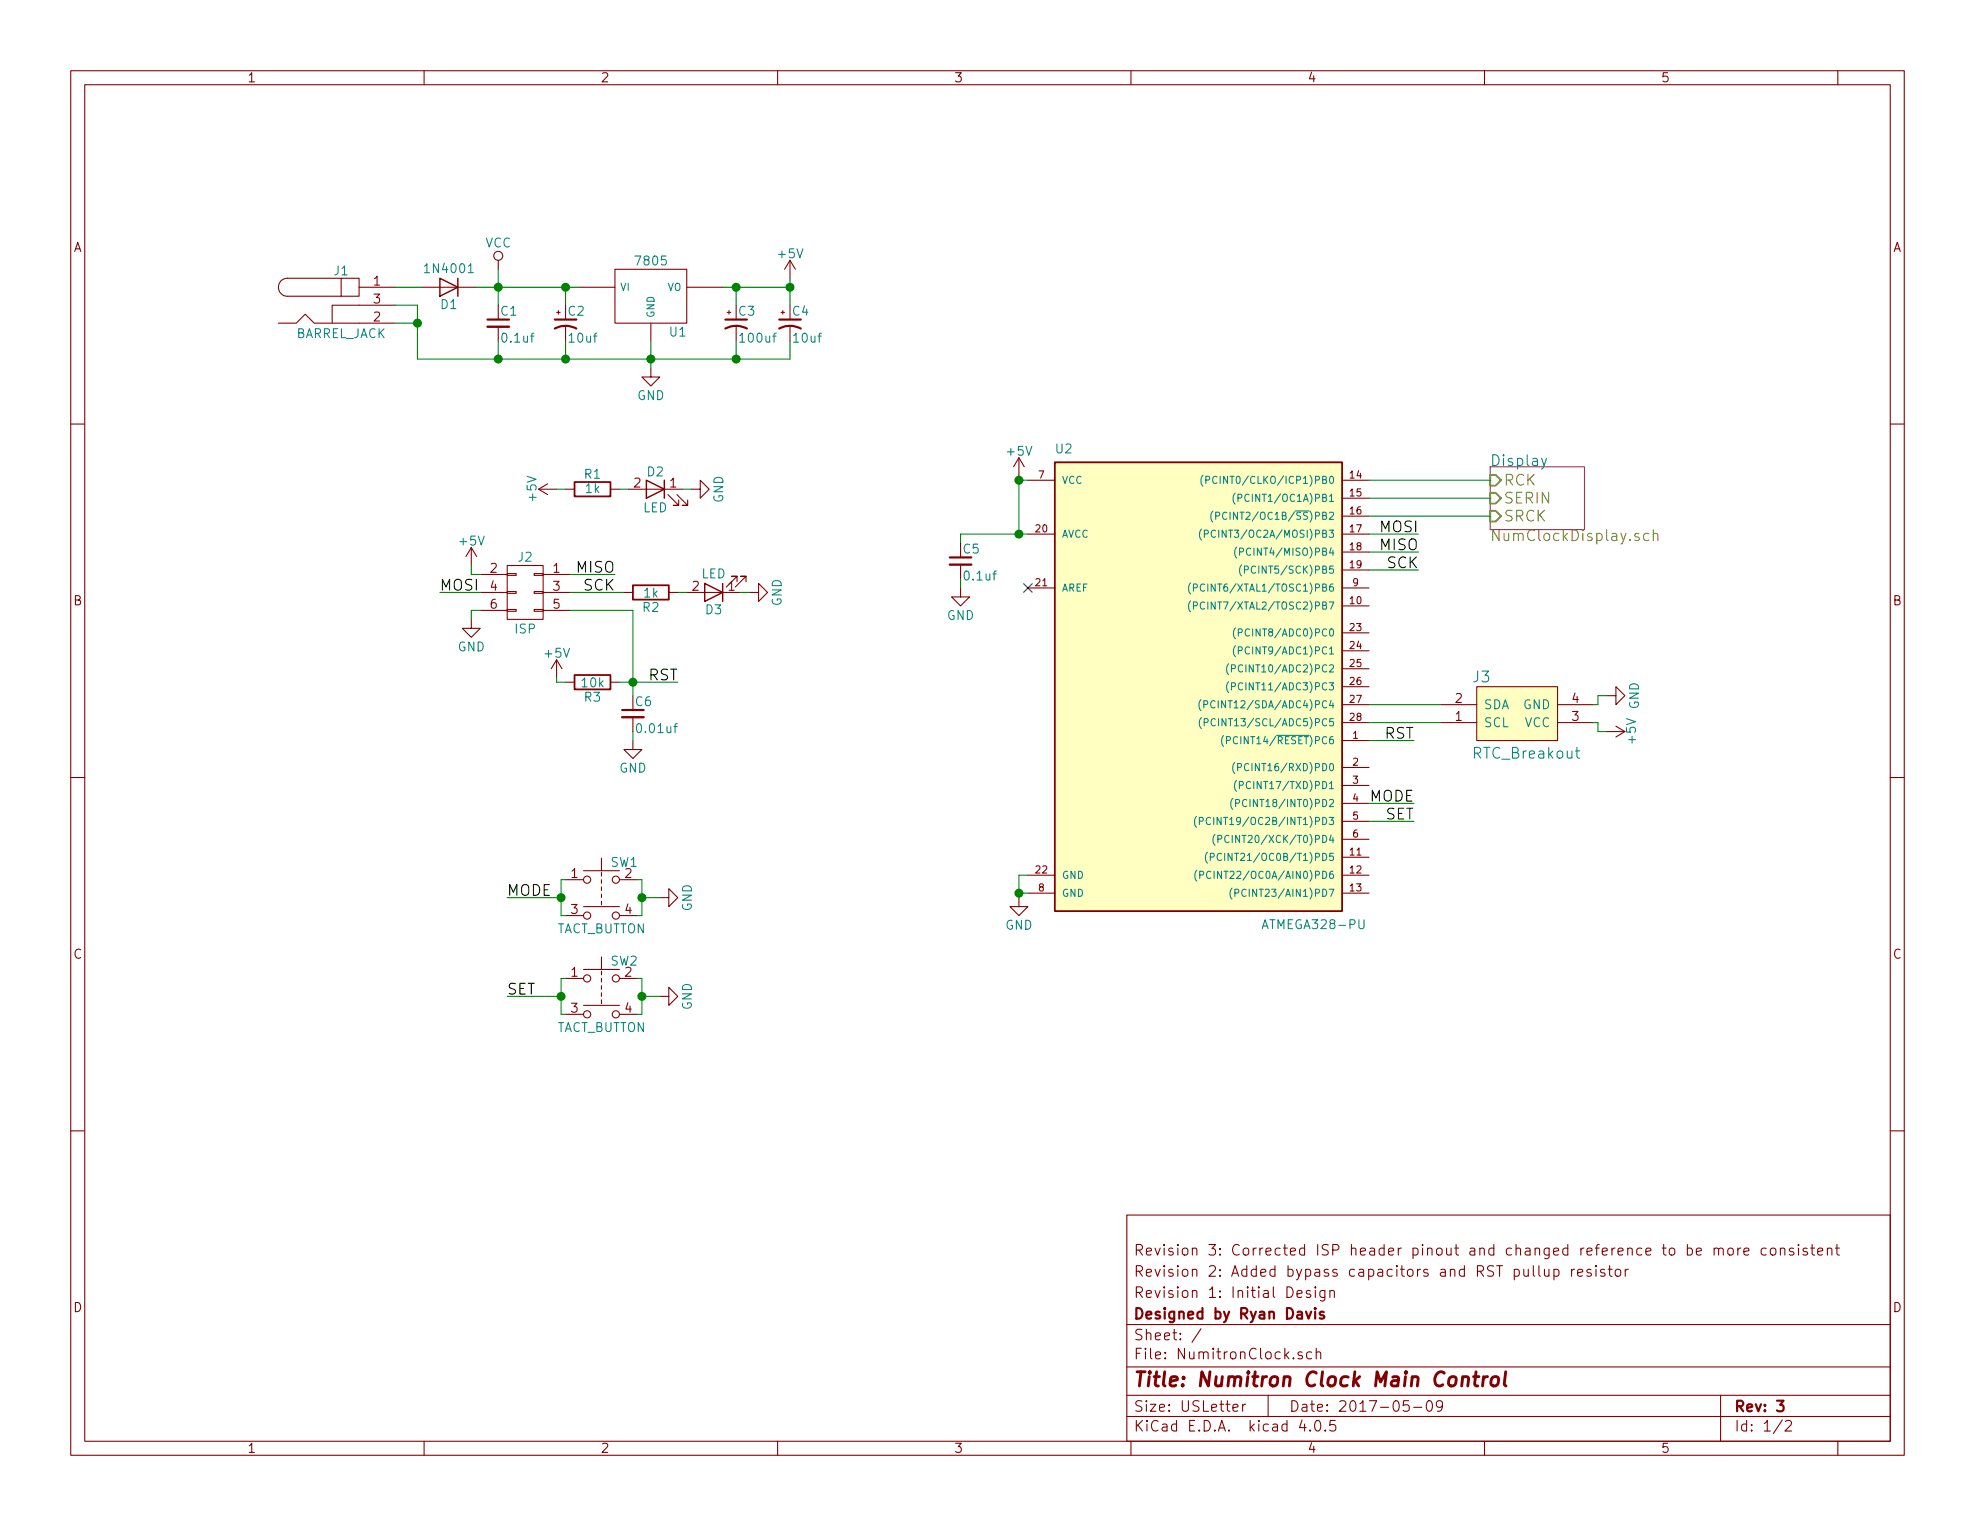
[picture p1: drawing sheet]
<svg xmlns="http://www.w3.org/2000/svg" width="279mm" height="216mm" viewBox="0 0 279 216" stroke-linecap="round" stroke-linejoin="round" font-family="sans-serif">
<g fill="none" stroke="#840000" stroke-width=".15">
<path d="M10 10h259.4v195.9h-259.4zM12 12h255.4v191.9h-255.4zM60 10v2M110 10v2M160 10v2M210 10v2M260 10v2M48.3 39.4h2.5v2.5h-2.5zM48.3 39.4h-7.7a1.27 1.27 0 0 0-1.2 1.2 1.27 1.27 0 0 0 1.2 1.3h7.7M70.5 36.8v1.3M87 38.1h10.2v7.6h-10.2zM111.8 36.8l-.8 1.3"/>
<path d="M111.8 36.8v2.6M111.8 36.8l.7 1.3M10 60h2M39.4 45.7h2.5l1.3-1.2 1.2 1.2h11.5M50.8 40.6h5.1M55.9 43.2h-8.9v2.5M59.7 40.6h7.6M70.5 46.2v2.1M78.7 44.2h.5M79 43.9v.6M80 46.2v2.1M81.9 40.6h5.1"/>
<path d="M92.1 52.1v1.2h1.2l-1.2 1.3-1.3-1.3h1.3M92.1 45.7v2.6M97.2 40.6h5M102.9 44.2h.5M103.1 43.9v.6M104.1 46.2v2.1M110.5 44.2h.5M110.7 43.9v.6M111.8 46.2v2.1M267.4 60h2M66.7 77.5l-.8 1.2M66.7 77.5v2.5"/>
<path d="M66.7 77.5l.7 1.2M76.2 69.2h2.5M76.2 69.2l1.3 .8M77.5 68.5l-1.3 .7M80 69.2h1.3M86.4 69.2h1.2M88.9 69.2h7.6M94.5 70l1.5 1.5h-.8h.8v-.8M95.8 70l1.5 1.5h-.8h.8v-.8M97.8 69.2h1.3v1.3l1.2-1.3-1.2-1.3v1.3M135.9 79.9v2M144.1 64.8l-.7 1.2"/>
<path d="M144.1 64.8v2.5M144.1 64.8l.8 1.2M145.4 67.9h3.8M145.4 75.6h3.8M189.9 67.9h3.8M189.9 75.6h3.8M189.9 70.5h3.8M189.9 73h3.8M189.9 78.1h3.8M66.7 87.6v1.3h1.2l-1.2 1.3-1.3-1.3h1.3M67.9 81.3h3.9M67.9 83.8h3.9"/>
<path d="M67.9 86.4h3.9M71.8 80h5v7.6h-5zM71.8 86.2h1.2v.3h-1.2zM71.8 83.7h1.2v.2h-1.2zM71.8 81.2h1.2v.2h-1.2zM75.6 86.2h1.2v.3h-1.2zM75.6 83.7h1.2v.2h-1.2zM75.6 81.2h1.2v.2h-1.2zM76.8 81.3h3.8M76.8 83.8h3.8M76.8 86.4h3.8M78.7 93.3l-.7 1.3"/>
<path d="M78.7 93.3v2.6M78.7 93.3l.8 1.3M80 96.5h1.3M86.4 96.5h1.2M88.3 83.8h1.2M94.6 83.8h1.3M97.2 83.8h7.6M104.3 82.3v-.8h-.8h.8l-1.6 1.6M105.5 82.3v-.8h-.7h.7l-1.5 1.6M106 83.8h1.3v-1.2l1.3 1.2-1.3 1.3v-1.3M135.9 83.2v1.3h1.3l-1.3 1.2-1.3-1.2h1.3M145.4 83.2h3.8"/>
<path d="M189.9 83.2h3.8M189.9 85.7h3.8M189.9 89.5h3.8M189.9 92.1h3.8M189.9 94.6h3.8M189.9 97.2h3.8M189.9 99.7h3.8M189.9 80.6h3.8M203.8 99.7h5.1M208.9 97.2h11.4v7.6h-11.4zM220.3 99.7h5.1M227.3 98.4h1.3v-1.2l1.3 1.2-1.3 1.3v-1.3"/>
<path d="M10 110h2M89.5 104.8v1.2h1.3l-1.3 1.3-1.2-1.3h1.2M89.5 101.5v2M189.9 104.8h3.8M189.9 108.6h3.8M189.9 111.1h3.8M189.9 113.7h3.8M189.9 116.2h3.8M189.9 118.7h3.8M189.9 102.2h3.8M203.8 102.2h5.1M220.3 102.2h5.1"/>
<path d="M227.3 103.5h2.6M228.6 102.7l1.3 .8M229.9 103.5l-1.3 .8M267.4 110h2M80 124.5h2.5M80 129.5h2.5M80 138.4h2.5M82.5 128.3h5.1M82.5 123.2h5.1M82.5 137.2h5.1M85.1 121.4v1.8M85.1 123.4v.6"/>
<path d="M85.1 124.5v.5M85.1 125.5v.5M85.1 126.5v.5M85.1 127.5v.5M85.1 135.4v1.8M85.1 137.4v.5M85.1 138.4v.5M85.1 139.4v.6M87.6 124.5h2.6M87.6 129.5h2.6M87.6 138.4h2.6M93.3 127h1.3v-1.3l1.3 1.3-1.3 1.3v-1.3"/>
<path d="M144.1 127v1.3h1.3l-1.3 1.2-1.2-1.2h1.2M145.4 126.4h3.8M145.4 123.8h3.8M189.9 126.4h3.8M189.9 121.3h3.8M189.9 123.8h3.8M10 160h2M80 143.5h2.5M82.5 142.2h5.1M85.1 140.5v.5M85.1 141.5v.5M87.6 143.5h2.6"/>
<path d="M93.3 141h1.3v-1.3l1.3 1.3-1.3 1.2v-1.2M267.4 160h2M159.4 171.9h108v32h-108zM217.7 179.1v1.3l.2 .2M218.5 179.6l.1 .9a.4 .4 0 0 0 .5-.1M219.1 179.6v1M219.8 179.7a.48 .48 0 0 1 .7 0v.2v.5a.48 .48 0 0 1-.7 .1M219.8 179.6v1.5M222.3 179.6v1M222.8 179.6l-.3 .1-.2 .2M225.1 179.7a.37 .37 0 0 0-.6 .1v.1a.54 .54 0 0 0 .6 .2v.2v.2l-.2 .1-.4-.1M225.8 179.1h-.1l.1 .1 .1-.1h-.1v.1"/>
<path d="M225.8 179.6v1M227 179.7a.37 .37 0 0 0-.6 .1v.1a.54 .54 0 0 0 .6 .2l.1 .2-.1 .2-.2 .1-.4-.1M227.5 179.6h.6M227.7 179.1v1.3l.2 .2h.2M228.6 179.7a.41 .41 0 0 1 .7 .2v.4a.41 .41 0 0 1-.4 .3 .41 .41 0 0 1-.4-.3zM229.9 179.6v1M230.4 179.6l-.3 .1-.2 .2M242.5 176.7a.38 .38 0 0 1 .6 .1v.8M242.5 176.6v1M243.1 176.8a.36 .36 0 0 1 .4-.2 .36 .36 0 0 1 .3 .2v.8M244.5 176.7a.41 .41 0 0 1 .7 .2v.4a.41 .41 0 0 1-.4 .3 .41 .41 0 0 1-.4-.3zM245.8 176.6v1"/>
<path d="M246.3 176.6l-.3 .1-.2 .2M246.7 177.1l.7-.2v-.2l-.5-.1-.2 .2 .1 .7 .1 .1 .5-.1M249.9 176.7l-.5-.1-.3 .3 .1 .5 .2 .2 .5-.1M250.5 176.7a.41 .41 0 0 1 .7 .2v.4a.41 .41 0 0 1-.4 .3 .41 .41 0 0 1-.4-.3zM251.9 176.7a.38 .38 0 0 1 .6 .1v.8M251.9 176.6v1M253.7 176.7a.37 .37 0 0 0-.6 .1v.1a.54 .54 0 0 0 .6 .2l.1 .2-.1 .2-.1 .1-.5-.1M254.4 176.1v.1l.1-.1h-.1v.1M254.4 176.6v1M255.7 176.7a.37 .37 0 0 0-.6 .1v.1a.54 .54 0 0 0 .6 .2v.2v.2l-.2 .1-.4-.1M256.2 176.6h.5M256.4 176.1v1.3l.2 .2h.1"/>
<path d="M257.1 177.1l.8-.2-.1-.2-.4-.1-.3 .2 .1 .7 .2 .1 .4-.1M258.5 176.7a.38 .38 0 0 1 .7 .1v.8M258.5 176.6v1M259.7 176.6h.5M259.9 176.1v1.3l.2 .2h.1M159.4 197.4h108M159.4 193.4h108M159.4 187.4h108M169.9 188l-1.3 1.9M174.4 199.2l.7-.2v-.2l-.4-.1-.3 .2 .1 .7 .2 .1 .4-.1M175.8 198.7v1M176.2 198.7l-.3 .1-.1 .2"/>
<path d="M179.4 197.4v3M183 192.1l.1 .1-.1 .1-.1-.1 .1-.1v.2M183.5 183.1l.7-.2-.1-.2-.4-.1-.2 .2 .1 .7 .1 .1 .4-.1M184.2 191.3a.37 .37 0 0 0-.6 .2 .54 .54 0 0 0 .6 .3l.1 .2-.1 .2-.2 .1-.4-.1M185.4 182.7a.37 .37 0 0 0-.6 .1v.1a.54 .54 0 0 0 .6 .2v.2v.2l-.2 .1-.4-.1M185.5 191.3h-.4l-.3 .2 .1 .6 .2 .2 .4-.1M186.1 182.1h-.1l.1 .1 .1-.1h-.1v.1M186.1 182.6v1M186.2 191.4a.38 .38 0 0 1 .6 .1v.8M186.2 190.8v1.5M187.4 182.6v1.2a.39 .39 0 0 1-.6 .2M187.4 182.7l-.4-.1-.3 .3 .1 .5 .2 .2 .4-.1"/>
<path d="M188.1 182.7a.38 .38 0 0 1 .7 .1v.8M188.1 182.6v1M199.3 198.2h-.7l-.1 .7a.62 .62 0 0 1 .7-.1l.2 .2-.1 .5-.2 .2h-.4l-.2-.2M200 199.1h1.1M202 198.2a.34 .34 0 0 1 .6 .3 .77 .77 0 0 1-.5 1.2 .97 .97 0 0 1-.1-1.5zM204.1 198.8l-.3 .3h-.3l-.3-.3v-.3l.2-.3h.4l.2 .1a1.19 1.19 0 0 1-.2 1.3l-.4 .1M223.2 180.1l.7-.2v-.2l-.5-.1-.2 .2 .1 .7 .1 .1 .5-.1M243.4 197.4v6.5M60 203.9v2M110 203.9v2M159.4 200.4h108M160 203.9v2"/>
<path d="M184.2 200.9l-.4 1.1h1M185.3 202.3l.1 .1-.1 .1v-.1v-.1v.2M186.1 201.1a.35 .35 0 0 1 .4-.1 .35 .35 0 0 1 .3 .2 .77 .77 0 0 1-.5 1.3 .9 .9 0 0 1-.2-1.4zM187.5 202.3l.1 .1-.1 .1-.1-.1 .1-.1v.2M188.9 201h-.7l-.1 .7a.62 .62 0 0 1 .7-.1l.2 .2-.1 .5-.2 .2h-.4l-.2-.2M210 203.9v2M252.1 200.9l-1.2 1.9M252.6 201.1l.2-.1h.5a.37 .37 0 0 1 .1 .6l-.9 .9h.9M260 203.9v2"/>
<circle cx="70.5" cy="36.2" r=".63"/>
<circle cx="83.1" cy="124.5" r=".51"/>
<circle cx="83.1" cy="129.5" r=".51"/>
<circle cx="83.1" cy="138.4" r=".51"/>
<circle cx="87.1" cy="124.5" r=".51"/>
<circle cx="87.1" cy="129.5" r=".51"/>
<circle cx="87.1" cy="138.4" r=".51"/>
<circle cx="83.1" cy="143.5" r=".51"/>
<circle cx="87.1" cy="143.5" r=".51"/>
</g>
<g fill="none" stroke="#840000" stroke-width=".3">
<path d="M69 45.2h3M78.5 46.5a3.2 3.2 0 0 1 3 0M78.5 45.2h3M102.6 46.5a3.2 3.2 0 0 1 3.1 0M102.6 45.2h3.1M110.2 46.5a3.2 3.2 0 0 1 3.1 0M110.2 45.2h3.1M134.4 78.9h3M88 100.5h3.1M184.8 185.6l.3 1 .4-1M186.1 185.1h-.1l.1 .1v-.1v.1M186.1 185.6v1"/>
<path d="M187.3 185.6a.37 .37 0 0 0-.6 .2v.1a.54 .54 0 0 0 .6 .2l.1 .2-.1 .2-.2 .1-.4-.1M251.4 198.2h.9l-.5 .6 .4 .1 .1 .1-.1 .5-.2 .2h-.4l-.2-.2"/>
</g>
<path d="M206.9 194.9a.52 .52 0 0 1 .9 .1l-.2 1.1M208.5 194.8h.7M208.8 194.1l-.2 1.7 .1 .2 .4 .1M209.9 194.8l-.2 1.3M210.4 194.8a.54 .54 0 0 0-.6 .3M211.1 194.9a.51 .51 0 0 1 .5-.2 .51 .51 0 0 1 .4 .4l-.1 .6a.54 .54 0 0 1-.5 .4 .54 .54 0 0 1-.5-.4zM213 194.1l-.2 1.7 .3 .3" fill="none" stroke="#840000" stroke-width=".41"/>
<g fill="#ffffc2" stroke="#ffffc2" stroke-width=".14">
<path d="M149.2 65.4h40.7v63.5h-40.7z"/>
<path d="M208.9 97.2h11.4v7.6h-11.4z"/>
</g>
<path d="M81.3 68.2h5.1v2h-5.1zM149.2 65.4h40.7v63.5h-40.7zM81.3 95.5h5.1v2h-5.1zM89.5 82.8h5.1v2h-5.1z" fill="none" stroke="#840000" stroke-width=".25"/>
<g fill="none" stroke="#008484" stroke-width=".15">
<path d="M66.2 38.6h.8M170 74.9a1.2 1.2 0 0 0 0 1.5M170.2 67.2a1.2 1.2 0 0 0 0 1.6M170.4 75.5h.5v-.2v-.2l-.5-.1v1M170.6 67.9h.5v-.2v-.3h-.5v1M171.6 72.3a1.2 1.2 0 0 0 0 1.6M172 75.1a.4 .4 0 0 0-.5 0 .4 .4 0 0 0-.2 .5 .37 .37 0 0 0 .2 .4 .37 .37 0 0 0 .5-.1M172 73l.5-.1v-.1v-.3h-.5v1M172.2 67.5a.4 .4 0 0 0-.5 0 .4 .4 0 0 0-.1 .5 .37 .37 0 0 0 .1 .4 .37 .37 0 0 0 .5-.1M173.6 72.6a.4 .4 0 0 0-.5 0 .4 .4 0 0 0-.2 .5 .37 .37 0 0 0 .2 .3 .37 .37 0 0 0 .5 0M174.7 69.8a1.2 1.2 0 0 0 0 1.5M175 77.4a1.2 1.2 0 0 0 0 1.5"/>
<path d="M175.1 70.5l.5-.1 .1-.1-.1-.3-.5-.1v1M175.4 78.1l.4-.1 .1-.1-.1-.3-.4-.1v1.1M175.6 79.9a1.2 1.2 0 0 0 0 1.6M218.8 64.8l-.5 1.4-.2 .2M168.4 82.5a1.2 1.2 0 0 0 0 1.5M168.4 85a1.2 1.2 0 0 0 0 1.6M168.8 83.2l.5-.1 .1-.1-.1-.3-.5-.1v1M168.8 85.7l.5-.1 .1-.1-.1-.3h-.5v1M169.9 99a1.2 1.2 0 0 0 0 1.5M170.3 99.7l.5-.1 .1-.1-.1-.3-.5-.1v1.1M171.9 99.2a.4 .4 0 0 0-.5 0 .4 .4 0 0 0-.1 .5 .37 .37 0 0 0 .2 .4 .37 .37 0 0 0 .4 0M173.8 93.9a1.2 1.2 0 0 0 0 1.6"/>
<path d="M173.8 96.4a1.2 1.2 0 0 0 0 1.6M174.2 94.6l.5-.1 .1-.1-.1-.3h-.5v1M174.2 97.1h.5l.1-.2-.1-.3h-.5v1M174.8 88.8a1.2 1.2 0 0 0 0 1.6M174.8 91.4a1.2 1.2 0 0 0 0 1.5M175.2 89.5h.5v-.2v-.3h-.5v1M175.2 92h.5v-.2v-.2l-.5-.1v1M176 80.6h.5l.1-.2-.1-.3h-.5v1M169.3 115.5a1.2 1.2 0 0 0 0 1.5M169.7 116.2l.5-.1v-.1v-.3l-.5-.1v1.1M170 101.5a1.2 1.2 0 0 0 0 1.6M170.4 102.2h.4l.1-.2-.1-.3h-.4v1"/>
<path d="M171.2 115.7a.4 .4 0 0 0-.5 0 .4 .4 0 0 0-.1 .5 .37 .37 0 0 0 .2 .4 .37 .37 0 0 0 .4 0M171.9 118a1.2 1.2 0 0 0 0 1.6M171.9 101.8a.4 .4 0 0 0-.5 0 .4 .4 0 0 0-.1 .5 .37 .37 0 0 0 .2 .3 .37 .37 0 0 0 .4 0M172.3 118.7h.5v-.2v-.3h-.5v1M173.1 104.1a1.2 1.2 0 0 0 0 1.5M173.5 104.7h.5l.1-.2-.1-.2-.5-.1v1M173.9 118.3a.4 .4 0 0 0-.5 0 .4 .4 0 0 0-.1 .5 .37 .37 0 0 0 .1 .4 .37 .37 0 0 0 .5-.1M174.4 113a1.2 1.2 0 0 0 0 1.5M174.7 107.9a1.2 1.2 0 0 0 0 1.5M174.8 113.6h.5l.1-.2-.1-.2-.5-.1v1M174.9 110.4a1.2 1.2 0 0 0 0 1.6M175.1 108.6l.5-.1v-.1v-.3l-.5-.1v1"/>
<path d="M175.3 111.1l.5-.1 .1-.1-.1-.3h-.5v1M180.6 104h4.6M222.9 106.2h.6M223.1 105.7v1.4l.1 .1 .3 .1M169.3 123.1a1.2 1.2 0 0 0 0 1.6M169.7 123.8l.5-.1 .1-.1-.1-.3h-.5v1M170.8 120.6a1.2 1.2 0 0 0 0 1.5M171.2 121.3l.5-.1 .1-.1-.1-.3-.5-.1v1M171.3 123.4a.4 .4 0 0 0-.5 0 .4 .4 0 0 0-.1 .5 .37 .37 0 0 0 .2 .3 .37 .37 0 0 0 .4 0M172.8 120.8a.4 .4 0 0 0-.5 0 .4 .4 0 0 0-.1 .5 .37 .37 0 0 0 .2 .4 .37 .37 0 0 0 .4-.1M174.3 125.7a1.2 1.2 0 0 0 0 1.5M174.7 126.3h.5l.1-.2-.1-.2-.5-.1v1"/>
</g>
<path d="M62.2 39.4l2.6 1.2-2.6 1.3zM64.8 39.4v2.5M91.4 67.9l2.6 1.3-2.6 1.3zM94 67.9v2.6M99.7 82.6l2.5 1.2-2.5 1.3zM102.2 82.6v2.5" fill="none" stroke="#840000" stroke-width=".2"/>
<path d="M144.8 82.6l1.2 1.2M146 82.6l-1.2 1.2" fill="none" stroke="#000084" stroke-width=".15"/>
<path d="M210.8 66h13.4v8.9h-13.4z" fill="none" stroke="#840084" stroke-width=".15"/>
<path d="M233.2 75.5a.48 .48 0 0 0-.6 .1l-.1 .6a.48 .48 0 0 0 .7 .2M233.9 75.6a.38 .38 0 0 1 .6 .1v.8M233.9 75v1.5" fill="none" stroke="#848400" stroke-width=".15"/>
<path d="M210.8 69.7h.8l.7 .8-.7 .7h-.8zM210.8 72.3h.8l.7 .7-.7 .8h-.8zM210.8 67.2h.8l.7 .7-.7 .8h-.8z" fill="none" stroke="#848400" stroke-width=".25"/>
<path d="M69 46.2h3M134.4 79.9h3M88 101.5h3.1" fill="none" stroke="#840000" stroke-width=".33"/>
<g fill="#008400" stroke="#008400" stroke-width=".25">
<circle cx="70.5" cy="40.6" r=".51"/>
<circle cx="59.1" cy="45.7" r=".51"/>
<circle cx="104.1" cy="40.6" r=".51"/>
<circle cx="111.8" cy="40.6" r=".51"/>
<circle cx="70.5" cy="50.8" r=".51"/>
<circle cx="92.1" cy="50.8" r=".51"/>
<circle cx="104.1" cy="50.8" r=".51"/>
<circle cx="144.1" cy="67.9" r=".51"/>
<circle cx="144.1" cy="126.4" r=".51"/>
<circle cx="79.4" cy="127" r=".51"/>
<circle cx="90.8" cy="127" r=".51"/>
<circle cx="79.4" cy="141" r=".51"/>
<circle cx="90.8" cy="141" r=".51"/>
<circle cx="80" cy="40.6" r=".51"/>
<circle cx="80" cy="50.8" r=".51"/>
<circle cx="89.5" cy="96.5" r=".51"/>
<circle cx="144.1" cy="75.6" r=".51"/>
</g>
<g fill="none" stroke="#008400" stroke-width=".15">
<path d="M70.5 38.1v5.1M111.8 39.4v3.8M55.9 45.7h3.2M55.9 43.2h3.2v7.6h52.7v-2.5M55.9 40.6h3.8M67.3 40.6h14.6M70.5 48.3v2.5M80 40.6v2.6M80 48.3v2.5M92.1 48.3v3.8M102.2 40.6h9.6M104.1 40.6v2.6"/>
<path d="M104.1 48.3v2.5M78.7 69.2h1.3M87.6 69.2h1.3M96.5 69.2h1.3M144.1 67.3v8.3M144.1 67.9h1.3M145.4 75.6h-9.5v1.2M193.7 75.6h7M193.7 67.9h17.1M193.7 78.1h7M193.7 73h17.1M193.7 70.5h17.1"/>
<path d="M62.2 83.8h5.7M66.7 80v1.3M67.9 86.4h-1.2v1.2M78.7 95.9v.6h1.3M80.6 86.4h8.9v12M80.6 83.8h7.7M80.6 81.3h6.4M87.6 96.5h8.3M95.9 83.8h1.3M104.8 83.8h1.2M135.9 81.9v1.3M193.7 80.6h7"/>
<path d="M193.7 99.7h10.1M227.3 98.4h-1.2v1.3h-.7M89.5 103.5v1.3M193.7 104.8h6.3M193.7 116.2h6.3M193.7 113.7h6.3M193.7 102.2h10.1M225.4 102.2h.7v1.3h1.2M71.8 127h7.6M80 124.5h-.6v5h.6M80 138.4h-.6v5.1h.6M90.2 124.5h.6v5h-.6"/>
<path d="M90.2 138.4h.6v5.1h-.6M90.8 127h2.5M144.1 126.4h1.3M145.4 123.8h-1.3v3.2M71.8 141h7.6M90.8 141h2.5"/>
</g>
<text font-size="2.8" fill="#840000" x="160.4" y="196.2">Title: Numitron Clock Main Control</text>
<g font-size="2.1" fill="#008484">
<text x="210.8" y="65.9">Display</text>
<text x="208.4" y="96.5">J3</text>
<text x="208.5" y="107.3">RTC_Breakout</text>
</g>
<g font-size="2.1" fill="#848400">
<text x="212.8" y="71.2">SERIN</text>
<text x="212.8" y="68.7">RCK</text>
<text x="210.8" y="76.6">NumClockDisplay.sch</text>
<text x="212.8" y="73.8">SRCK</text>
</g>
<g font-size="2.1">
<text x="195.2" y="77.9">MISO</text>
<text x="195.2" y="75.3">MOSI</text>
<text x="81.6" y="81">MISO</text>
<text x="82.5" y="83.6">SCK</text>
<text x="196.2" y="80.4">SCK</text>
<text x="91.6" y="96.3">RST</text>
<text x="195.8" y="104.5">RST</text>
<text x="193.6" y="113.4">MODE</text>
<text x="195.9" y="116">SET</text>
<text x="71.8" y="126.7">MODE</text>
<text x="71.8" y="140.7">SET</text>
</g>
<text font-size="2.1" fill="#008400" x="62.2" y="83.6">MOSI</text>
<g font-size="2.1" fill="#840000">
<text x="160.4" y="177.6">Revision 3: Corrected ISP header pinout and changed reference to be more consistent</text>
<text x="160.4" y="183.6">Revision 1: Initial Design</text>
<text x="160.4" y="180.6">Revision 2: Added bypass capacitors and RST pullup resistor</text>
<text x="160.4" y="189.6">Sheet: /</text>
<text x="160.4" y="186.6">Designed by Ryan Davis</text>
<text x="160.4" y="192.3">File: NumitronClock.sch</text>
<text x="160.4" y="202.5">KiCad E.D.A. kicad 4.0.5</text>
<text x="160.4" y="199.7">Size: USLetter</text>
<text x="182.4" y="199.7">Date: 2017-05-09</text>
<text x="245.4" y="199.7">Rev: 3</text>
<text x="245.4" y="202.5">Id: 1/2</text>
</g>
<g font-size="1.8" fill="#840000">
<text x="35" y="11.6">1</text>
<text x="85" y="11.6">2</text>
<text x="135" y="11.6">3</text>
<text x="185" y="11.6">4</text>
<text x="235" y="11.6">5</text>
<text x="10.4" y="35.6">A</text>
<text x="267.8" y="35.6">A</text>
<text x="52.9" y="40.4">1</text>
<text x="52.9" y="45.5">2</text>
<text x="52.9" y="42.9">3</text>
<text x="89.7" y="69">2</text>
<text x="94.8" y="69">1</text>
<text x="69.4" y="81">2</text>
<text x="69.4" y="83.6">4</text>
<text x="78.3" y="81">1</text>
<text x="78.3" y="83.6">3</text>
<text x="97.9" y="83.6">2</text>
<text x="103" y="83.6">1</text>
<text x="10.4" y="85.6">B</text>
<text x="69.4" y="86.1">6</text>
<text x="78.3" y="86.1">5</text>
<text x="267.8" y="85.6">B</text>
<text x="205.9" y="102">1</text>
<text x="205.9" y="99.4">2</text>
<text x="222.4" y="102">3</text>
<text x="222.4" y="99.4">4</text>
<text x="80.8" y="124.2">1</text>
<text x="88.4" y="124.2">2</text>
<text x="80.8" y="129.3">3</text>
<text x="88.4" y="129.3">4</text>
<text x="10.4" y="135.6">C</text>
<text x="267.8" y="135.6">C</text>
<text x="80.8" y="138.2">1</text>
<text x="80.8" y="143.3">3</text>
<text x="88.4" y="138.2">2</text>
<text x="88.4" y="143.3">4</text>
<text x="10.4" y="185.6">D</text>
<text x="267.8" y="185.6">D</text>
<text x="35" y="205.5">1</text>
<text x="85" y="205.5">2</text>
<text x="135" y="205.5">3</text>
<text x="185" y="205.5">4</text>
<text x="235" y="205.5">5</text>
</g>
<g font-size="1.8" fill="#008484">
<text x="68.6" y="35">VCC</text>
<text x="47.3" y="38.9">J1</text>
<text x="60.4" y="38.6">1N4001</text>
<text x="90.1" y="37.5">7805</text>
<text x="110.2" y="36.5">+5V</text>
<text x="41.7" y="47.8">BARREL_JACK</text>
<text x="62.4" y="43.7">D1</text>
<text x="70.9" y="44.7">C1</text>
<text x="80.4" y="44.7">C2</text>
<text x="94.8" y="47.6">U1</text>
<text x="104.5" y="44.7">C3</text>
<text x="112.1" y="44.7">C4</text>
<text x="71.1" y="48.5">0.1uf</text>
<text x="80.6" y="48.5">10uf</text>
<text x="104.9" y="48.5">100uf</text>
<text x="112.4" y="48.5">10uf</text>
<text x="90.1" y="56.6">GND</text>
<text x="142.5" y="64.5">+5V</text>
<text x="149.4" y="64.1">U2</text>
<text x="75.9" y="70.8" transform="rotate(-90 75.9 70.8)">+5V</text>
<text x="82.7" y="67.7">R1</text>
<text x="82.9" y="69.7">1k</text>
<text x="91.6" y="67.4">D2</text>
<text x="102.3" y="71.2" transform="rotate(-90 102.3 71.2)">GND</text>
<text x="65.1" y="77.2">+5V</text>
<text x="90.9" y="72.5">LED</text>
<text x="73.3" y="79.5">J2</text>
<text x="99.2" y="81.8">LED</text>
<text x="136.3" y="78.3">C5</text>
<text x="136.6" y="82.1">0.1uf</text>
<text x="72.9" y="89.6">ISP</text>
<text x="91" y="86.6">R2</text>
<text x="91.1" y="84.5">1k</text>
<text x="99.8" y="86.9">D3</text>
<text x="110.6" y="85.8" transform="rotate(-90 110.6 85.8)">GND</text>
<text x="133.9" y="87.7">GND</text>
<text x="64.7" y="92.2">GND</text>
<text x="77.1" y="93">+5V</text>
<text x="82.3" y="97.2">10k</text>
<text x="82.7" y="99.3">R3</text>
<text x="89.9" y="99.9">C6</text>
<text x="209.9" y="100.3">SDA</text>
<text x="215.4" y="100.3">GND</text>
<text x="231.9" y="100.4" transform="rotate(-90 231.9 100.4)">GND</text>
<text x="90.3" y="103.7">0.01uf</text>
<text x="209.9" y="102.9">SCL</text>
<text x="215.6" y="102.9">VCC</text>
<text x="231.4" y="105.1" transform="rotate(-90 231.4 105.1)">+5V</text>
<text x="87.6" y="109.3">GND</text>
<text x="86.4" y="122.6">SW1</text>
<text x="97.9" y="129" transform="rotate(-90 97.9 129)">GND</text>
<text x="142.2" y="131.5">GND</text>
<text x="179" y="131.4">ATMEGA328-PU</text>
<text x="78.6" y="132">TACT_BUTTON</text>
<text x="86.4" y="136.6">SW2</text>
<text x="97.9" y="142.9" transform="rotate(-90 97.9 142.9)">GND</text>
<text x="78.6" y="146">TACT_BUTTON</text>
</g>
<g font-size="1.4" fill="#008484">
<text x="87.8" y="41.1">VI</text>
<text x="94.3" y="41.1">VO</text>
<text x="92.6" y="45" transform="rotate(-90 92.6 45)">GND</text>
<text x="150.2" y="68.5">VCC</text>
<text x="172.2" y="68.5">(PCINT0/CLKO/ICP1)PB0</text>
<text x="175.8" y="71">(PCINT1/OC1A)PB1</text>
<text x="150.2" y="76.1">AVCC</text>
<text x="171.8" y="76.1">(PCINT3/OC2A/MOSI)PB3</text>
<text x="173.5" y="73.5">(PCINT2/OC1B/SS)PB2</text>
<text x="150.2" y="83.7">AREF</text>
<text x="170.1" y="83.7">(PCINT6/XTAL1/TOSC1)PB6</text>
<text x="176.1" y="78.6">(PCINT4/MISO)PB4</text>
<text x="176.7" y="81.2">(PCINT5/SCK)PB5</text>
<text x="170.1" y="86.2">(PCINT7/XTAL2/TOSC2)PB7</text>
<text x="175.1" y="95.1">(PCINT10/ADC2)PC2</text>
<text x="175.9" y="90">(PCINT8/ADC0)PC0</text>
<text x="175.9" y="92.6">(PCINT9/ADC1)PC1</text>
<text x="171.7" y="100.2">(PCINT12/SDA/ADC4)PC4</text>
<text x="175.1" y="97.7">(PCINT11/ADC3)PC3</text>
<text x="171.9" y="102.7">(PCINT13/SCL/ADC5)PC5</text>
<text x="174.2" y="105.3">(PCINT14/RESET)PC6</text>
<text x="175.9" y="109.1">(PCINT16/RXD)PD0</text>
<text x="176.1" y="111.6">(PCINT17/TXD)PD1</text>
<text x="171.6" y="116.7">(PCINT19/OC2B/INT1)PD3</text>
<text x="173.9" y="119.3">(PCINT20/XCK/T0)PD4</text>
<text x="175.9" y="114.2">(PCINT18/INT0)PD2</text>
<text x="150.2" y="124.3">GND</text>
<text x="171.4" y="124.3">(PCINT22/OC0A/AIN0)PD6</text>
<text x="173" y="121.8">(PCINT21/OC0B/T1)PD5</text>
<text x="150.2" y="126.9">GND</text>
<text x="175.7" y="126.9">(PCINT23/AIN1)PD7</text>
</g>
<g font-size="1.4" fill="#840000">
<text x="146.9" y="67.7">7</text>
<text x="191" y="67.7">14</text>
<text x="191" y="70.2">15</text>
<text x="146.5" y="75.3">20</text>
<text x="191" y="72.8">16</text>
<text x="191" y="75.3">17</text>
<text x="191" y="77.9">18</text>
<text x="146.5" y="82.9">21</text>
<text x="191" y="80.4">19</text>
<text x="191.4" y="82.9">9</text>
<text x="191" y="85.5">10</text>
<text x="191" y="89.3">23</text>
<text x="191" y="91.8">24</text>
<text x="191" y="94.4">25</text>
<text x="191" y="96.9">26</text>
<text x="191" y="99.4">27</text>
<text x="191" y="102">28</text>
<text x="191.4" y="104.5">1</text>
<text x="191.4" y="108.3">2</text>
<text x="191.4" y="110.9">3</text>
<text x="191.4" y="113.4">4</text>
<text x="191.4" y="116">5</text>
<text x="191.4" y="118.5">6</text>
<text x="146.5" y="123.6">22</text>
<text x="191" y="121">11</text>
<text x="191" y="123.6">12</text>
<text x="146.9" y="126.1">8</text>
<text x="191" y="126.1">13</text>
</g>
</svg>
